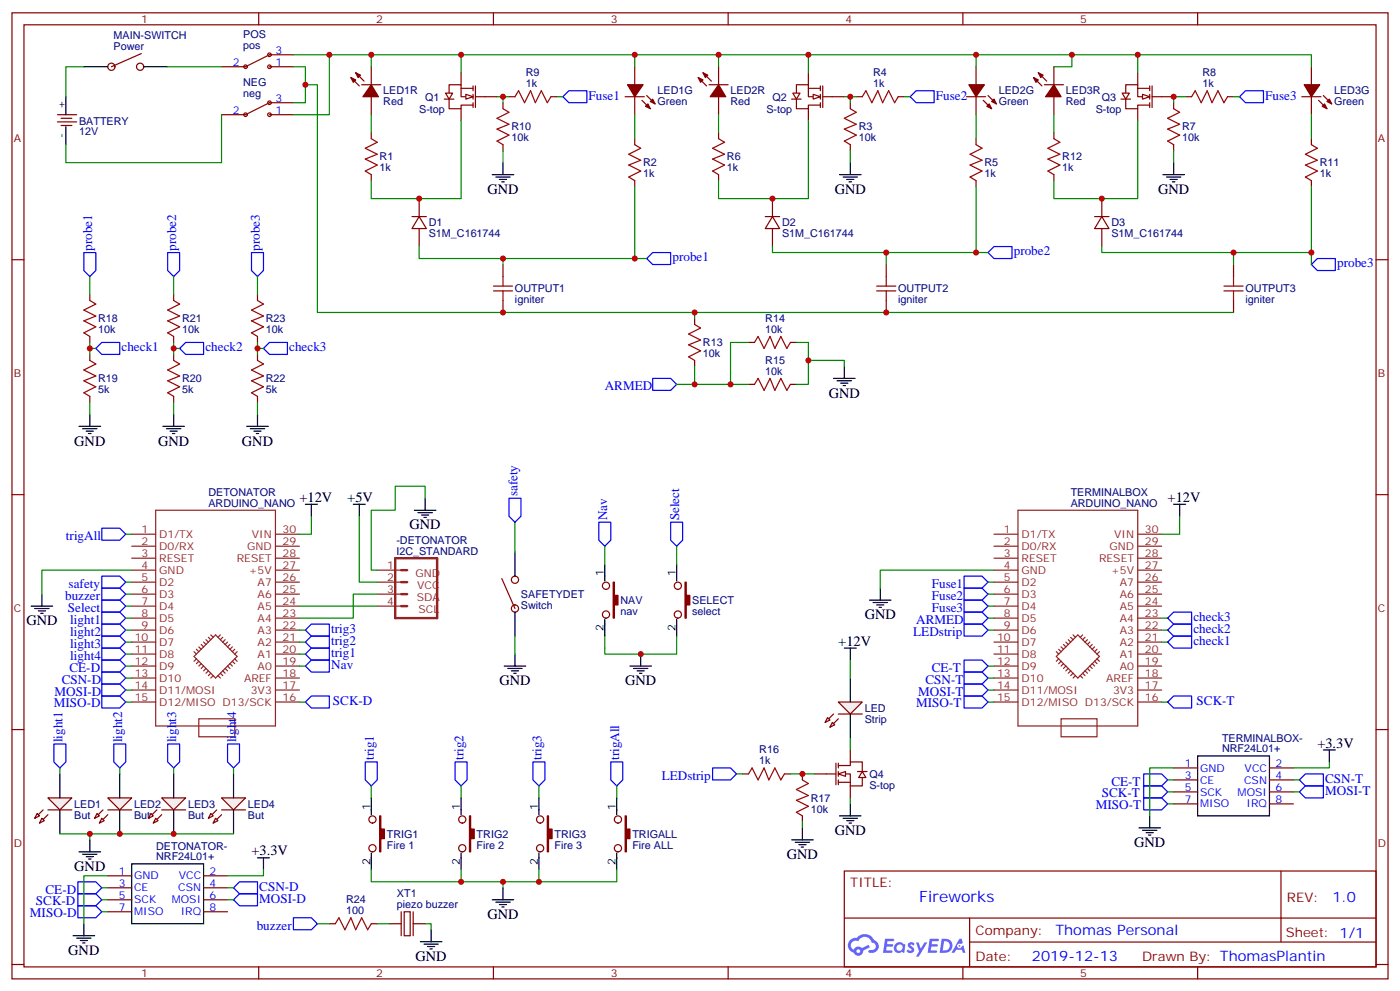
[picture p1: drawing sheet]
<svg xmlns="http://www.w3.org/2000/svg" width="412mm" height="292mm" viewBox="0 0 412 292" stroke-linecap="round" stroke-linejoin="round" font-family="sans-serif">
<g fill="none" stroke="#870000" stroke-width=".35">
<path d="M3.5 3.8h405.4v284.3h-405.4zM7.1 7.3h398.2v277.3h-398.2zM76.2 3.8v3.5M145.3 3.8v3.5M214.5 3.8v3.5M283.6 3.8v3.5M352.8 3.8v3.5M3.5 76.4h3.6M405.3 76.4h3.6M3.5 145.6h3.6M405.3 145.6h3.6M3.5 214.7h3.6"/>
<path d="M405.3 214.7h3.6M248.7 256.4h156.6v28.2h-156.6zM377.3 256.4v20.9M248.7 270.2h156.5M285.6 277.3h119.6M285.6 270.2v14.1M3.5 283.9h3.6M76.2 284.6v3.5M145.3 284.6v3.5M214.5 284.6v3.5M283.6 284.6v3.5M352.8 284.6v3.5"/>
<path d="M405.3 283.9h3.6"/>
</g>
<g fill="#5487ff">
<path d="M267.7 277.5a1.22 1.22 0 0 1 1.7 .3l-.4 .6a.47 .47 0 0 0-.3-.4 .47 .47 0 0 0-.5 .2l.1 .2a1.14 1.14 0 0 1 .8 1.7 1.14 1.14 0 0 1-1.9 0l-.2-.2 .5-.5 .7 .4a.29 .29 0 0 0 .3-.2 .29 .29 0 0 0-.2-.4 1.04 1.04 0 0 1-.6-1.7z"/>
<path d="M260.7 276.3h2.4l.3 .2-.2 .5h-1.8l-.1 .9h1.5l.3 .4-.3 .3h-1.6l-.2 1.1 1.7 .1 .2 .3-.2 .3h-2.6z"/>
<path d="M273.8 276.3h2.4l.3 .2-.1 .5h-1.8l-.2 .9h1.6l.3 .4-.4 .3h-1.6l-.1 1.1 1.7 .1 .2 .3-.2 .3h-2.6z"/>
<path d="M282.6 276.3h.7l.3 1.2-.6 .4a.69 .69 0 0 0-1 .2 .69 .69 0 0 0 .4 1 .69 .69 0 0 0 .9-.6l.5-.3 .6 2.2h-.8l-.2-.8h-1.8l-.5 .8h-.8z"/>
<path d="M269.8 277.4h.8l.6 1.8 1.1-1.8h.9l-2.6 4.2h-.8l.9-1.6z"/>
<path d="M277.4 276.3l-.6 4.1h1.3a2.11 2.11 0 0 0 2.5-2.1 2.11 2.11 0 0 0-2.5-2zM278.1 277a1.39 1.39 0 0 1 1.7 1.4 1.39 1.39 0 0 1-1.8 1.3h-.3z"/>
<path d="M263.7 277.9a1.54 1.54 0 0 0-.1 2.2 1.54 1.54 0 0 0 2.2 .1l.6 .2 .3-2.3-.2-.2h-.4a1.49 1.49 0 0 0-2.4 0zM264 278.9a.94 .94 0 0 1 1.8 0 .94 .94 0 0 1-1.8 0z"/>
<path d="M250.4 276.7a2.18 2.18 0 0 0 1.1 3.7 1.44 1.44 0 0 0 1.6 .9 1.44 1.44 0 0 0 1.2-1.5l2-1-.5-.7-1.9 .9a1.47 1.47 0 0 0-2.4 .5 1.39 1.39 0 0 1-.7-2 1.39 1.39 0 0 1 2-.4 2.12 2.12 0 0 1 2.2-1.3 2.12 2.12 0 0 1 1.9 1.7 1.14 1.14 0 0 1 1.1 1.4 1.14 1.14 0 0 1-1.7 .7 .43 .43 0 0 0-.5 .4 .43 .43 0 0 0 .4 .5 1.98 1.98 0 0 0 2.5-1.3 1.98 1.98 0 0 0-1.2-2.5 3.1 3.1 0 0 0-5.3-.7l-.9 .1zM252.3 280a.55 .55 0 0 1 1.1 0 .55 .55 0 0 1-1.1 0z"/>
<circle cx="282.6" cy="278.4" r=".26"/>
</g>
<path d="M24.7 19.6h7M42.3 19.6h7.1M19.4 28.5v5.3M19.4 37.3v5.3M352.8 222.5h21.1v17.6h-21.1z" fill="none" stroke="#000" stroke-width=".35"/>
<g fill="none" stroke="#870000" stroke-width=".35">
<path d="M41.6 15.8l-8.8 3.8M65.3 19.6h7M79.4 19.6h7M79.4 16.1h7M16.9 33.8h5.7M16.9 35.9h5.7M18 34.8h3.2M18 36.9h3.2M65.3 33.8h7M79.4 33.8h7M79.4 30.2h7M130.9 29.2h2.8"/>
<path d="M132.3 29.2v2.8h3.5v-1.1h3.5M132.3 27.4v-2.5h3.5v3.6h3.5M135.8 26h3.5M139.3 25.3v1.4M139.3 27.8v1.4M139.3 30.2v1.4M140.1 25.3v6.3M140.1 28.5h2.8M345.7 226h7.1M345.7 229.6h7.1M345.7 233.1h7.1M345.7 236.6h7.1"/>
<path d="M373.9 226h7.1M373.9 229.6h7.1M373.9 233.1h7.1M373.9 236.6h7.1"/>
<circle cx="32.8" cy="19.6" r="1.06"/>
<circle cx="41.3" cy="19.6" r="1.06"/>
</g>
<g fill="none" stroke="#8c2424" stroke-width=".35">
<path d="M38.8 157.2h7.1M45.9 150.2h35.2v63.5h-35.2zM81.1 157.2h7.1M292.8 157.2h7.1M299.9 150.2h35.2v63.5h-35.2zM335.1 157.2h7.1M38.8 178.4h7.1M38.8 174.9h7.1M38.8 171.3h7.1M38.8 167.8h7.1M38.8 164.3h7.1M38.8 160.8h7.1"/>
<path d="M81.1 178.4h7.1M81.1 174.9h7.1M81.1 171.3h7.1M81.1 167.8h7.1M81.1 164.3h7.1M81.1 160.8h7.1M111.1 178.4h7.1M111.1 174.9h7.1M111.1 171.3h7.1M111.1 167.8h7.1M292.8 178.4h7.1M292.8 174.9h7.1"/>
<path d="M292.8 171.3h7.1M292.8 167.8h7.1M292.8 164.3h7.1M292.8 160.8h7.1M335.1 178.4h7.1M335.1 174.9h7.1M335.1 171.3h7.1M335.1 167.8h7.1M335.1 164.3h7.1M335.1 160.8h7.1M38.8 199.6h7.1M38.8 196h7.1"/>
<path d="M38.8 192.5h7.1M38.8 189h7.1M38.8 185.5h7.1M38.8 181.9h7.1M57.1 193.2l6.4-6.3 6.3 6.3-6.3 6.4zM57.1 191.8l.8 .7M57.9 191.1l.7 .7M57.9 193.9l-.8 .7M58.6 190.4l.7 .7M58.6 194.6l-.7 .7M59.3 189.7l.7 .7M59.3 195.3l-.7 .7"/>
<path d="M60 189l.7 .7M60 196l-.7 .7M60.7 188.3l.7 .7M60.7 196.7l-.7 .7M61.4 187.6l.7 .7M61.4 197.4l-.7 .8M62.1 198.2l-.7 .7M62.1 186.9l.7 .7M62.8 198.9l-.7 .7M64.2 198.9l.7 .7M64.9 198.2l.7 .7M64.9 186.9l-.7 .7"/>
<path d="M65.6 197.4l.7 .8M65.6 187.6l-.7 .7M66.3 196.7l.7 .7M66.3 188.3l-.7 .7M67 196l.7 .7M67 189l-.7 .7M67.7 195.3l.7 .7M67.7 189.7l-.7 .7M68.4 194.6l.7 .7M68.4 190.4l-.7 .7M69.1 193.9l.7 .7M69.1 191.1l-.7 .7"/>
<path d="M69.8 191.8l-.7 .7M81.1 199.6h7.1M81.1 196h7.1M81.1 192.5h7.1M81.1 189h7.1M81.1 185.5h7.1M81.1 181.9h7.1M292.8 199.6h7.1M292.8 196h7.1M292.8 192.5h7.1M292.8 189h7.1M292.8 185.5h7.1"/>
<path d="M292.8 181.9h7.1M311.1 191.8l.8 .7M311.9 191.1l.7 .7M311.9 193.9l-.8 .7M312.6 190.4l.7 .7M312.6 194.6l-.7 .7M313.3 189.7l.7 .7M313.3 195.3l-.7 .7M314 189l.7 .7M314 196l-.7 .7M314.7 188.3l.7 .7M314.7 196.7l-.7 .7"/>
<path d="M315.4 187.6l.7 .7M315.4 197.4l-.7 .8M316.1 186.9l.7 .7M316.1 198.2l-.7 .7M316.8 198.9l-.7 .7M318.2 198.9l.7 .7M318.9 198.2l.7 .7M318.9 186.9l-.7 .7M319.6 189l4.2 4.2-6.3 6.4-2.1-2.2M319.6 197.4l.7 .8M319.6 189l-2.1-2.1-6.4 6.3 4.3 4.2M319.6 187.6l-.7 .7"/>
<path d="M320.3 196.7l.7 .7M320.3 188.3l-.7 .7M321 196l.7 .7M321 189l-.7 .7M321.7 195.3l.7 .7M321.7 189.7l-.7 .7M322.4 194.6l.7 .7M322.4 190.4l-.7 .7M323.1 193.9l.7 .7M323.1 191.1l-.7 .7M323.8 191.8l-.7 .7M335.1 199.6h7.1"/>
<path d="M335.1 196h7.1M335.1 192.5h7.1M335.1 189h7.1M335.1 185.5h7.1M335.1 181.9h7.1M38.8 203.1h7.1M38.8 206.6h7.1M58.6 211.6h10.5v5.3h-10.5zM81.1 203.1h7.1M81.1 206.6h7.1M292.8 203.1h7.1M292.8 206.6h7.1"/>
<path d="M312.6 211.6h10.5v5.3h-10.5zM335.1 203.1h7.1M335.1 206.6h7.1"/>
</g>
<path d="M116.4 164.3h12.4v17.6h-12.4zM118.2 174.9h1.7M118.2 171.3h1.7M118.2 167.8h1.7M118.2 178.4h1.7" fill="none" stroke="#8c2424" stroke-width=".71"/>
<g fill="none" stroke="#900" stroke-width=".35">
<path d="M79.4 16.1l-7.1 3.5M79.4 30.2l-7.1 3.6"/>
<circle cx="72.3" cy="19.6" r=".53"/>
<circle cx="79.4" cy="16.1" r=".53"/>
<circle cx="79.4" cy="19.6" r=".53"/>
<circle cx="72.3" cy="33.8" r=".53"/>
<circle cx="79.4" cy="30.2" r=".53"/>
<circle cx="79.4" cy="33.8" r=".53"/>
</g>
<g fill="#fff" stroke="#870000" stroke-width=".35">
<path d="M137.2 27.8l2.1 .7-2.1 .7z"/>
<path d="M131.2 27.4h2.1l-1 1.8z"/>
</g>
<g fill="none" stroke="#870000" stroke-width=".35">
<path d="M109.4 19.6v5.3M187 19.6v5.3M211.7 19.6v5.3M287.5 19.6v5.3M103.4 22.8l2.4 2.5M104.8 21.4l2.4 2.5M106.5 24.9h5.7M109.4 28.5v5.3M109.4 39.1v1.7M135.8 21.4v3.5M135.8 32v3.5M142.9 28.5h3.5"/>
<path d="M148.2 30.2v1.8M149.9 28.5h1.8M162.3 28.5h1.7M184.1 28.5h5.7M187 28.5v5.3M189.1 29.5l2.5 2.5M190.5 28.1l2.5 2.5M205.7 22.8l2.4 2.5M207.1 21.4l2.4 2.5M208.8 24.9h5.7M211.7 28.5v5.3M211.7 39.1v1.7"/>
<path d="M233.2 29.2h2.8M234.6 29.2v2.8h3.5v-1.1h3.6M234.6 27.4v-2.5h3.5v3.6h3.6M238.1 26h3.6M241.7 25.3v1.4M241.7 27.8v1.4M241.7 30.2v1.4M242.4 28.5h2.8M242.4 25.3v6.3M250.5 30.2v1.8M252.2 28.5h1.8M264.6 28.5h1.7"/>
<path d="M284.7 28.5h5.6M287.5 28.5v5.3M289.6 29.5l2.5 2.5M291 28.1l2.5 2.5M109.4 51.4v1.8M148.2 42.6v1.7M187 40.8v1.8M187 53.2v1.7M211.7 51.4v1.8M250.5 42.6v1.7M287.5 40.8v1.8M287.5 53.2v1.7"/>
</g>
<g fill="#870000" stroke="#870000" stroke-width=".35">
<path d="M104.8 21.4l1.4 .7-.7 .7z"/>
<path d="M103.4 22.8l1.4 .7-.7 .7z"/>
<path d="M109.4 24.9l2.1 3.6h-4.6z"/>
<path d="M190.1 31.3l.8-.7 .7 1.4z"/>
<path d="M191.6 29.9l.7-.7 .7 1.4z"/>
<path d="M184.9 24.9h4.5l-2.4 3.6z"/>
<path d="M290.7 31.3l.7-.7 .7 1.4z"/>
<path d="M292.1 29.9l.7-.7 .7 1.4z"/>
<path d="M285.4 24.9h4.6l-2.5 3.6z"/>
<path d="M207.1 21.4l1.4 .7-.7 .7z"/>
<path d="M205.7 22.8l1.4 .7-.7 .7z"/>
<path d="M211.7 24.9l2.1 3.6h-4.6z"/>
</g>
<path d="M148.2 32l1.7 1.1-3.5 1.7 3.5 1.8-3.5 1.4 3.5 1.8-3.5 1.7 1.8 1.1M151.7 28.5l1.1-1.8 1.7 3.5 1.8-3.5 1.4 3.5 1.8-3.5 1.7 3.5 1.1-1.7M250.5 32l1.7 1.1-3.5 1.7 3.5 1.8-3.5 1.4 3.5 1.8-3.5 1.7 1.8 1.1M254 28.5l1.1-1.8 1.7 3.5 1.8-3.5 1.4 3.5 1.8-3.5 1.7 3.5 1.1-1.7M109.4 40.8l1.7 1.1-3.5 1.7 3.5 1.8-3.5 1.4 3.5 1.8-3.5 1.7 1.8 1.1M187 42.6l1.7 1-3.5 1.8 3.5 1.8-3.5 1.4 3.5 1.7-3.5 1.8 1.8 1.1M211.7 40.8l1.7 1.1-3.5 1.7 3.5 1.8-3.5 1.4 3.5 1.8-3.5 1.7 1.8 1.1M287.5 42.6l1.8 1-3.5 1.8 3.5 1.8-3.5 1.4 3.5 1.7-3.5 1.8 1.7 1.1" fill="none" stroke="#a10000" stroke-width=".35"/>
<g fill="#fff" stroke="#870000" stroke-width=".35">
<path d="M239.5 27.8l2.2 .7-2.2 .7z"/>
<path d="M233.5 27.4h2.2l-1.1 1.8z"/>
</g>
<g fill="none" stroke="#870000" stroke-width=".35">
<path d="M310.4 19.6v5.3M386.3 19.6v5.3M238.1 21.4v3.5M238.1 32v3.5M245.2 28.5h3.5M304.4 22.8l2.5 2.5M305.9 21.4l2.4 2.5M307.6 24.9h5.7M310.4 28.5v5.3M310.4 39.1v1.7M330.2 29.2h2.8M331.6 29.2v2.8h3.5v-1.1h3.6"/>
<path d="M331.6 27.4v-2.5h3.5v3.6h3.6M335.1 26h3.6M338.7 25.3v1.4M338.7 27.8v1.4M338.7 30.2v1.4M339.4 28.5h2.8M339.4 25.3v6.3M345.7 30.2v1.8M349.2 28.5h1.8M361.6 28.5h1.8M383.5 28.5h5.6M386.3 28.5v5.3"/>
<path d="M388.4 29.5l2.5 2.5M389.8 28.1l2.5 2.5M310.4 51.4v1.8M345.7 42.6v1.7M386.3 40.8v1.8M386.3 53.2v1.7"/>
</g>
<path d="M345.7 32l1.8 1.1-3.5 1.7 3.5 1.8-3.5 1.4 3.5 1.8-3.5 1.7 1.7 1.1M351 28.5l1.1-1.8 1.7 3.5 1.8-3.5 1.4 3.5 1.8-3.5 1.7 3.5 1.1-1.7M310.4 40.8l1.8 1.1-3.5 1.7 3.5 1.8-3.5 1.4 3.5 1.8-3.5 1.7 1.7 1.1M386.3 42.6l1.8 1-3.6 1.8 3.6 1.8-3.6 1.4 3.6 1.7-3.6 1.8 1.8 1.1" fill="none" stroke="#a10000" stroke-width=".35"/>
<g fill="#870000" stroke="#870000" stroke-width=".35">
<path d="M389.5 31.3l.7-.7 .7 1.4z"/>
<path d="M390.9 29.9l.7-.7 .7 1.4z"/>
<path d="M384.2 24.9h4.6l-2.5 3.6z"/>
<path d="M305.9 21.4l1.4 .7-.7 .7z"/>
<path d="M304.4 22.8l1.5 .7-.7 .7z"/>
<path d="M310.4 24.9l2.2 3.6h-4.6z"/>
</g>
<g fill="#fff" stroke="#870000" stroke-width=".35">
<path d="M336.5 27.8l2.2 .7-2.2 .7z"/>
<path d="M330.6 27.4h2.1l-1.1 1.8z"/>
</g>
<g fill="none" stroke="#870000" stroke-width=".35">
<path d="M335.1 21.4v3.5M335.1 32v3.5M342.2 28.5h3.5M123.5 58.5v5.2M227.5 58.5v5.2M324.6 58.5v5.2M121.4 63.7h4.2M123.5 63.7l2.1 3.6h-4.2zM123.5 67.3v5.3M148.2 77.9v3.5M225.4 63.7h4.3M227.5 63.7l2.2 3.6h-4.3z"/>
<path d="M227.5 67.3v5.3M261.1 77.9v3.5M322.4 63.7h4.3M324.6 63.7l2.1 3.6h-4.3zM324.6 67.3v5.3M363.4 77.9v3.5M148.2 88.4v3.6M204.6 93.7v1.8M261.1 88.4v3.6M363.4 88.4v3.6M204.6 106.1v1.7M220.5 100.8h1.7"/>
<path d="M220.5 113.1h1.7M232.8 100.8h1.8M232.8 113.1h1.8M147.8 170.3l3.9 8.8M243.4 227.8h2.8M246.2 224.6v6.4M246.9 225.3h3.6v-1h3.5v2.8M246.9 227.8h3.6v3.5h3.5v-2.5M246.9 230.3h3.6M246.9 224.6v1.4M246.9 227.1v1.4M246.9 229.6v1.4"/>
<path d="M252.6 227.1h2.8M31.7 257.8h7.1M60 257.8h7M31.7 261.3h7.1M31.7 264.8h7.1M31.7 268.4h7.1M60 261.3h7M60 264.8h7M60 268.4h7"/>
<circle cx="151.7" cy="179.1" r="1.06"/>
<circle cx="151.7" cy="170.6" r="1.06"/>
<circle cx="178.5" cy="172.4" r="1.06"/>
<circle cx="199.7" cy="172.4" r="1.06"/>
<circle cx="178.5" cy="180.9" r="1.06"/>
<circle cx="199.7" cy="180.9" r="1.06"/>
<circle cx="109.7" cy="249.7" r="1.06"/>
<circle cx="109.7" cy="241.2" r="1.06"/>
<circle cx="136.2" cy="249.7" r="1.06"/>
<circle cx="136.2" cy="241.2" r="1.06"/>
<circle cx="159.1" cy="249.7" r="1.06"/>
<circle cx="159.1" cy="241.2" r="1.06"/>
<circle cx="182" cy="249.7" r="1.06"/>
<circle cx="182" cy="241.2" r="1.06"/>
</g>
<g fill="none" stroke="#a10000" stroke-width=".35">
<path d="M145.3 84.2h5.7M145.3 85.6h5.7M148.2 81.4v2.8M148.2 85.6v2.8M204.6 95.5l1.8 1.1-3.6 1.7 3.6 1.8-3.6 1.4 3.6 1.8-3.6 1.7 1.8 1.1M258.2 84.2h5.7M258.2 85.6h5.7M261.1 81.4v2.8M261.1 85.6v2.8M360.5 84.2h5.7M360.5 85.6h5.7M363.4 81.4v2.8"/>
<path d="M363.4 85.6v2.8M222.2 100.8l1.1-1.8 1.8 3.6 1.7-3.6 1.4 3.6 1.8-3.6 1.8 3.6 1-1.8M222.2 113.1l1.1-1.7 1.8 3.5 1.7-3.5 1.4 3.5 1.8-3.5 1.8 3.5 1-1.8"/>
</g>
<g fill="none" stroke="#000" stroke-width=".35">
<path d="M151.7 162.5v7.1M178.2 166.1v4.9M199.3 166.1v4.9M151.7 180.2v7M178.2 182.3v4.9M199.3 182.3v4.9M109.4 234.8v5M135.8 234.8v5M158.7 234.8v5M181.7 234.8v5M38.8 254.2h21.2v17.7h-21.2zM109.4 251.1v4.9"/>
<path d="M135.8 251.1v4.9M158.7 251.1v4.9M181.7 251.1v4.9"/>
</g>
<g fill="#870000" stroke="#870000" stroke-width=".35">
<path d="M111.8 240.1h.4v3.9h1v2.8h-1v3.9h-.4z"/>
<path d="M138.3 240.1h.3v3.9h1.1v2.8h-1.1v3.9h-.3z"/>
<path d="M161.2 240.1h.4v3.9h1v2.8h-1v3.9h-.4z"/>
<path d="M184.1 240.1h.4v3.9h1.1v2.8h-1.1v3.9h-.4z"/>
<path d="M180.6 171.3h.4v3.9h1v2.8h-1v3.9h-.4z"/>
<path d="M201.8 171.3h.3v3.9h1.1v2.8h-1.1v3.9h-.3z"/>
</g>
<g fill="#fff" stroke="#870000" stroke-width=".35">
<path d="M246.9 227.8l2.2-.7v1.4z"/>
<path d="M254 227.1l1.1 1.7h-2.2z"/>
</g>
<path d="M245.5 210.1l-2.4 2.5M246.9 211.6l-2.4 2.4M246.9 210.1h7.1M218.7 227.8h1.8M231.1 227.8h1.7M236.4 227.8v1.8M239.9 227.8h3.5M250.5 220.7v3.6M250.5 231.3v3.5M236.4 240.1v1.8" fill="none" stroke="#870000" stroke-width=".35"/>
<path d="M220.5 227.8l1-1.8 1.8 3.6 1.8-3.6 1.4 3.6 1.7-3.6 1.8 3.6 1.1-1.8M236.4 229.6l1.7 1-3.5 1.8 3.5 1.7-3.5 1.4 3.5 1.8-3.5 1.8 1.8 1" fill="none" stroke="#a10000" stroke-width=".35"/>
<g fill="#f0f0f0" stroke="#870000" stroke-width=".35">
<path d="M246.9 206.6h7.1l-3.5 3.5z"/>
<path d="M245.2 212.6l.7 .7-1.4 .7z"/>
<path d="M243.8 211.2l.7 .7-1.4 .7z"/>
</g>
<path d="M250.5 199.6v7M250.5 210.1v7.1" fill="none" stroke="#000" stroke-width=".35"/>
<path d="M26.5 88.4l1.7 1.1-3.5 1.8 3.5 1.7-3.5 1.4 3.5 1.8-3.5 1.8 1.8 1M51.2 88.4l1.7 1.1-3.5 1.8 3.5 1.7-3.5 1.4 3.5 1.8-3.5 1.8 1.8 1M75.8 88.4l1.8 1.1-3.5 1.8 3.5 1.7-3.5 1.4 3.5 1.8-3.5 1.8 1.7 1M26.5 106.1l1.7 1-3.5 1.8 3.5 1.8-3.5 1.4 3.5 1.7-3.5 1.8 1.8 1.1M51.2 106.1l1.7 1-3.5 1.8 3.5 1.8-3.5 1.4 3.5 1.7-3.5 1.8 1.8 1.1M75.8 106.1l1.8 1-3.5 1.8 3.5 1.8-3.5 1.4 3.5 1.7-3.5 1.8 1.7 1.1" fill="none" stroke="#a10000" stroke-width=".35"/>
<g fill="none" stroke="#870000" stroke-width=".35">
<path d="M26.5 86.7v1.7M26.5 99v1.8M51.2 86.7v1.7M51.2 99v1.8M75.8 86.7v1.7M75.8 99v1.8M26.5 104.3v1.8M26.5 116.7v1.7M51.2 104.3v1.8M51.2 116.7v1.7M75.8 104.3v1.8M75.8 116.7v1.7"/>
<path d="M12.7 238.4l-2.5 2.4M14.1 239.8l-2.5 2.5M14.1 238.4h7.1"/>
</g>
<g fill="#f0f0f0" stroke="#870000" stroke-width=".35">
<path d="M14.1 234.8h7.1l-3.6 3.6z"/>
<path d="M12.3 240.8l.8 .7-1.5 .8z"/>
<path d="M10.9 239.4l.7 .7-1.4 .7z"/>
</g>
<path d="M17.6 227.8v7M17.6 238.4v7" fill="none" stroke="#000" stroke-width=".35"/>
<path d="M30.3 238.4l-2.4 2.4M31.7 239.8l-2.4 2.5M31.7 238.4h7.1" fill="none" stroke="#870000" stroke-width=".35"/>
<g fill="#f0f0f0" stroke="#870000" stroke-width=".35">
<path d="M31.7 234.8h7.1l-3.5 3.6z"/>
<path d="M30 240.8l.7 .7-1.4 .8z"/>
<path d="M28.6 239.4l.7 .7-1.4 .7z"/>
</g>
<path d="M35.3 227.8v7M35.3 238.4v7" fill="none" stroke="#000" stroke-width=".35"/>
<path d="M46.2 238.4l-2.5 2.4M47.6 239.8l-2.4 2.5M47.6 238.4h7.1" fill="none" stroke="#870000" stroke-width=".35"/>
<g fill="#f0f0f0" stroke="#870000" stroke-width=".35">
<path d="M47.6 234.8h7.1l-3.5 3.6z"/>
<path d="M45.9 240.8l.7 .7-1.4 .8z"/>
<path d="M44.4 239.4l.8 .7-1.5 .7z"/>
</g>
<path d="M51.2 227.8v7M51.2 238.4v7" fill="none" stroke="#000" stroke-width=".35"/>
<path d="M98.8 271.9l1-1.8 1.8 3.5 1.8-3.5 1.4 3.5 1.7-3.5 1.8 3.5 1.1-1.7" fill="none" stroke="#a10000" stroke-width=".35"/>
<path d="M63.9 238.4l-2.5 2.4M65.3 239.8l-2.5 2.5M65.3 238.4h7M97 271.9h1.8M109.4 271.9h1.7" fill="none" stroke="#870000" stroke-width=".35"/>
<path d="M114.7 271.9h3.5M118.2 268.4v7M119.1 268.4h1.7v7h-1.7zM121.7 268.4v7M121.7 271.9h3.5" fill="none" stroke="#850000" stroke-width=".35"/>
<g fill="#f0f0f0" stroke="#870000" stroke-width=".35">
<path d="M65.3 234.8h7l-3.5 3.6z"/>
<path d="M63.5 240.8l.7 .7-1.4 .8z"/>
<path d="M62.1 239.4l.7 .7-1.4 .7z"/>
</g>
<g fill="none" stroke="#000" stroke-width=".35">
<path d="M145 51.4h6.3M146 52.1h4.3M147.1 52.8h2.1M147.8 53.5h.7M148.2 47.9v3.5M247.3 51.4h6.3M248.4 52.1h4.2M249.4 52.8h2.1M250.1 53.5h.7M250.5 47.9v3.5M342.5 51.4h6.4M343.6 52.1h4.2"/>
<path d="M344.7 52.8h2.1M345.4 53.5h.7M345.7 47.9v3.5M245.5 111.4h6.4M246.6 112.1h4.2M247.6 112.8h2.2M248.4 113.5h.7M248.7 107.8v3.6M23.3 125.5h6.3M24.3 126.2h4.3M25.4 126.9h2.1M26.1 127.6h.7"/>
<path d="M26.5 122v3.5M48 125.5h6.3M49 126.2h4.3M50.1 126.9h2.1M50.8 127.6h.7M51.2 122v3.5M72.7 125.5h6.3M73.7 126.2h4.3M74.8 126.9h2.1M75.5 127.6h.7M75.8 122v3.5M90 148.4h3.5"/>
<path d="M91.7 148.4v3.5M104.1 148.4h3.5M105.8 148.4v3.5M122.1 150.2h6.3M123.1 150.9h4.3M124.2 151.6h2.1M124.9 152.3h.7M125.2 146.6v3.6M345.7 148.4h3.5M347.5 148.4v3.5M9.2 178.4h6.3M10.2 179.1h4.3"/>
<path d="M11.3 179.8h2.1M12.3 174.9v3.5M256.1 176.6h6.4M257.2 177.3h4.2M258.2 178h2.1M258.9 178.8h.7M259.3 173.1v3.5M12 180.5h.7M148.5 196h6.4M149.6 196.7h4.2M150.6 197.4h2.2M151.3 198.2h.7"/>
<path d="M151.7 192.5v3.5M185.6 196h6.3M186.6 196.7h4.3M187.7 197.4h2.1M188.4 198.2h.7M188.7 192.5v3.5M248.7 190.7h3.5M250.5 190.7v3.6M68.8 227.8v7M68.8 238.4v7M250.5 236.6v3.5M389.8 220.7h3.5"/>
<path d="M391.6 220.7v3.6M23.3 250.7h6.3M24.3 251.4h4.3M25.4 252.1h2.1M26.1 252.8h.7M26.5 247.2v3.5M75.8 252.5h3.6M77.6 252.5v3.5M233.2 247.2h6.3M234.2 247.9h4.3M235.3 248.6h2.1M236 249.3h.7"/>
<path d="M236.4 243.7v3.5M247.3 240.1h6.3M248.4 240.8h4.2M249.4 241.5h2.1M250.1 242.3h.7M335.5 243.7h6.3M336.5 244.4h4.3M337.6 245.1h2.1M338.3 245.8h.7M338.7 240.1v3.6M21.5 275.4h6.4M22.6 276.1h4.2"/>
<path d="M23.6 276.8h2.2M24.3 277.5h.7M24.7 271.9v3.5M123.8 277.2h6.4M124.9 277.9h4.2M125.9 278.6h2.2M126.6 279.3h.8M127 273.6v3.6M145 264.8h6.3M146 265.5h4.3M147.1 266.2h2.1M147.8 266.9h.7"/>
<path d="M148.2 261.3v3.5"/>
</g>
<g fill="none" stroke="#00f" stroke-width=".35">
<path d="M167.6 26.7h5.3v3.5h-5.3l-1.8-1.7zM268.1 28.5l1.8-1.8h5.3v3.5h-5.3zM365.1 28.5l1.8-1.8h5.3v3.5h-5.3zM24.7 74.3h3.5v5.3l-1.7 1.8-1.8-1.8zM49.4 74.3h3.5v5.3l-1.7 1.8-1.8-1.8zM74.1 74.3h3.5v5.3l-1.8 1.8-1.7-1.8zM190.5 76.1l1.8-1.8h5.3v3.6h-5.3zM291 74.3l1.8-1.7h5.3v3.5h-5.3zM386.3 77.9l1.8-1.8h5.2v3.5h-5.2zM28.2 102.6l1.8-1.8h5.3v3.5h-5.3zM52.9 102.6l1.8-1.8h5.3v3.5h-5.3zM77.6 102.6l1.8-1.8h5.3v3.5h-5.3z"/>
<path d="M192.3 111.4h5.3l1.7 1.7-1.7 1.8h-5.3zM30 155.5h5.3l1.7 1.7-1.7 1.8h-5.3zM149.9 146.6h3.6v5.3l-1.8 1.8-1.8-1.8zM176.4 153.7h3.5v5.3l-1.7 1.8-1.8-1.8zM197.6 153.7h3.5v5.3l-1.8 1.8-1.7-1.8zM30 176.6h5.3l1.7 1.8-1.7 1.8h-5.3zM30 169.6h5.3l1.7 1.7-1.7 1.8h-5.3zM30 173.1h5.3l1.7 1.8-1.7 1.7h-5.3zM284 169.6h5.3l1.7 1.7-1.7 1.8h-5.3zM284 173.1h5.3l1.7 1.8-1.7 1.7h-5.3zM284 176.6h5.3l1.7 1.8-1.7 1.8h-5.3zM30 194.3h5.3l1.7 1.7-1.7 1.8h-5.3z"/>
<path d="M30 197.8h5.3l1.7 1.8-1.7 1.7h-5.3zM30 180.2h5.3l1.7 1.7-1.7 1.8h-5.3zM30 183.7h5.3l1.7 1.8-1.7 1.7h-5.3zM30 187.2h5.3l1.7 1.8-1.7 1.7h-5.3zM30 190.7h5.3l1.7 1.8-1.7 1.8h-5.3zM90 196l1.7-1.7h5.3v3.5h-5.3zM90 192.5l1.7-1.8h5.3v3.6h-5.3zM90 189l1.7-1.8h5.3v3.5h-5.3zM90 185.5l1.7-1.8h5.3v3.5h-5.3zM284 197.8h5.3l1.7 1.8-1.7 1.7h-5.3zM284 194.3h5.3l1.7 1.7-1.7 1.8h-5.3zM284 180.2h5.3l1.7 1.7-1.7 1.8h-5.3z"/>
<path d="M284 183.7h5.3l1.7 1.8-1.7 1.7h-5.3zM344 189l1.7-1.8h5.3v3.5h-5.3zM344 181.9l1.7-1.7h5.3v3.5h-5.3zM345.7 183.7h5.3v3.5h-5.3l-1.7-1.7zM15.9 219h3.5v5.3l-1.8 1.7-1.7-1.7zM30 201.3h5.3l1.7 1.8-1.7 1.8h-5.3zM30 204.9h5.3l1.7 1.7-1.7 1.8h-5.3zM33.5 219h3.5v5.3l-1.7 1.7-1.8-1.7zM49.4 219h3.5v5.3l-1.7 1.7-1.8-1.7zM67 219h3.6v5.3l-1.8 1.7-1.8-1.7zM90 206.6l1.7-1.7h5.3v3.5h-5.3zM284 201.3h5.3l1.7 1.8-1.7 1.8h-5.3z"/>
<path d="M284 204.9h5.3l1.7 1.7-1.7 1.8h-5.3zM345.7 204.9h5.3v3.5h-5.3l-1.7-1.8zM107.6 224.3h3.5v5.3l-1.7 1.7-1.8-1.7zM134.1 224.3h3.5v5.3l-1.8 1.7-1.7-1.7zM157 224.3h3.5v5.3l-1.8 1.7-1.7-1.7zM179.9 224.3h3.5v5.3l-1.7 1.7-1.8-1.7zM209.9 226h5.3l1.8 1.8-1.8 1.8h-5.3zM336.9 227.8h5.3l1.8 1.8-1.8 1.7h-5.3zM336.9 231.3h5.3l1.8 1.8-1.8 1.7h-5.3zM336.9 234.8h5.3l1.8 1.8-1.8 1.8h-5.3zM382.8 233.1l1.7-1.8h5.3v3.5h-5.3zM384.5 227.8h5.3v3.5h-5.3l-1.7-1.7z"/>
<path d="M22.9 259.5h5.3l1.8 1.8-1.8 1.8h-5.3zM22.9 266.6h5.3l1.8 1.8-1.8 1.7h-5.3zM22.9 263.1h5.3l1.8 1.7-1.8 1.8h-5.3zM68.8 264.8l1.8-1.7h5.2v3.5h-5.2zM68.8 261.3l1.8-1.8h5.2v3.6h-5.2zM86.4 270.1h5.3l1.8 1.8-1.8 1.7h-5.3z"/>
</g>
<g fill="none" stroke="#008700" stroke-width=".35">
<path d="M24.7 19.6h-5.3v8.9M49.4 19.6h15.9M86.4 19.6h3.6v10.6h-3.6M86.4 16.1h23v3.5M97 16.1v17.7h-10.6M109.4 16.1h276.9v3.5M135.8 16.1v5.3M187 16.1v3.5M211.7 16.1v3.5M238.1 16.1v5.3M287.5 16.1v3.5M315.7 16.1v3.5h-5.3"/>
<path d="M335.1 16.1v5.3M65.3 33.8v14.1h-45.9v-5.3M90 24.9h3.5v67.1h269.9M109.4 33.8v5.3M135.8 35.5v23h-26.4v-5.3M146.4 28.5h3.5M148.2 28.5v1.7M164 28.5h1.8M187 33.8v7M211.7 33.8v5.3M238.1 35.5v23h-26.4v-5.3M248.7 28.5h3.5"/>
<path d="M250.5 28.5v1.7M266.3 28.5h1.8M287.5 33.8v7M310.4 33.8v5.3M335.1 35.5v23h-24.7v-5.3M349.2 28.5h-3.5v1.7M363.4 28.5h1.7M386.3 33.8v7M148.2 44.3v3.6M187 54.9v21.2h-38.8M250.5 44.3v3.6M287.5 54.9v19.4h-26.4v3.6"/>
<path d="M345.7 44.3v3.6M386.3 54.9v19.4h-22.9v3.6M123.5 72.6v3.5h24.7v1.8M187 76.1h3.5M227.5 72.6v1.7h33.6M287.5 74.3h3.5M324.6 72.6v1.7h38.8M386.3 74.3v3.6M26.5 81.4v5.3M51.2 81.4v5.3M75.8 81.4v5.3M204.6 92v1.7"/>
<path d="M26.5 100.8v3.5M26.5 118.4v3.6M26.5 102.6h1.7M51.2 100.8v3.5M51.2 118.4v3.6M51.2 102.6h1.7M75.8 100.8v3.5M75.8 118.4v3.6M75.8 102.6h1.8M199.3 113.1h5.3M204.6 107.8v5.3h15.9M220.5 100.8h-5.3v12.3"/>
<path d="M234.6 100.8h3.5v12.3h-3.5M238.1 106.1h10.6v1.7M37 157.2h1.8M91.7 151.9v5.3h-3.5M105.8 151.9v19.4h5.3M125.2 146.6v-3.5h-8.8v7.1h-7v17.6h1.7M151.7 153.7v8.8M347.5 151.9v5.3h-5.3M37 178.4h1.8M37 171.3h1.8M37 174.9h1.8M38.8 167.8h-26.5v7.1"/>
<path d="M88.2 178.4h22.9M111.1 174.9h-7v7h-15.9M178.2 160.8v5.3M199.3 160.8v5.3M291 178.4h1.8M291 171.3h1.8M291 174.9h1.8M292.8 167.8h-33.5v5.3M37 181.9h1.8M37 196h1.8M37 199.6h1.8M37 185.5h1.8"/>
<path d="M37 189h1.8M37 192.5h1.8M88.2 196h1.8M88.2 185.5h1.8M88.2 189h1.8M88.2 192.5h1.8M151.7 187.2v5.3M178.2 187.2v5.3h21.1v-5.3M250.5 194.3v5.3M291 181.9h1.8M291 196h1.8M291 199.6h1.8"/>
<path d="M291 185.5h1.8M342.2 181.9h1.8M342.2 185.5h1.8M342.2 189h1.8M37 203.1h1.8M37 206.6h1.8M88.2 206.6h1.8M250.5 217.2v3.5M291 203.1h1.8M291 206.6h1.8M342.2 206.6h1.8M17.6 226v1.8"/>
<path d="M35.3 226v1.8M51.2 226v1.8M68.8 226v1.8M109.4 231.3v3.5M135.8 231.3v3.5M158.7 231.3v3.5M181.7 231.3v3.5M217 227.8h1.7M232.8 227.8h7.1M250.5 234.8v1.8M344 233.1h1.7M344 229.6h1.7"/>
<path d="M344 236.6h1.7M345.7 226h-7v14.1M381 233.1h1.8M381 229.6h1.8M391.6 224.3v1.7h-10.6M17.6 245.4h51.2M26.5 245.4v1.8M31.7 257.8h-7v14.1M77.6 256v1.8h-10.6M109.4 256v3.5h72.3v-3.5M135.8 256v3.5M148.2 259.5v1.8"/>
<path d="M158.7 256v3.5M236.4 241.9v1.8M30 261.3h1.7M30 268.4h1.7M30 264.8h1.7M67 261.3h1.8M67 264.8h1.8M93.5 271.9h3.5M111.1 271.9h3.6M125.2 271.9h1.8v1.7"/>
</g>
<g fill="#c00">
<circle cx="187" cy="76.1" r=".88"/>
<circle cx="386.3" cy="74.3" r=".88"/>
<circle cx="26.5" cy="245.4" r=".88"/>
<circle cx="35.3" cy="245.4" r=".88"/>
<circle cx="51.2" cy="102.6" r=".88"/>
<circle cx="236.4" cy="227.8" r=".88"/>
<circle cx="158.8" cy="259.5" r=".88"/>
<circle cx="204.6" cy="113.1" r=".88"/>
<circle cx="238.1" cy="106.1" r=".88"/>
<circle cx="215.2" cy="113.1" r=".88"/>
<circle cx="204.6" cy="92" r=".88"/>
<circle cx="324.6" cy="58.5" r=".88"/>
<circle cx="148.2" cy="76.1" r=".88"/>
<circle cx="123.5" cy="58.5" r=".88"/>
<circle cx="148.2" cy="28.5" r=".88"/>
<circle cx="250.5" cy="28.5" r=".88"/>
<circle cx="261.1" cy="74.3" r=".88"/>
<circle cx="335.1" cy="16.1" r=".88"/>
<circle cx="287.5" cy="16.1" r=".88"/>
<circle cx="211.7" cy="16.1" r=".88"/>
<circle cx="135.8" cy="16.1" r=".88"/>
<circle cx="90" cy="24.9" r=".88"/>
<circle cx="97" cy="16.1" r=".88"/>
<circle cx="148.2" cy="92" r=".88"/>
<circle cx="261.1" cy="92" r=".88"/>
<circle cx="109.4" cy="16.1" r=".88"/>
<circle cx="187" cy="16.1" r=".88"/>
<circle cx="238.1" cy="16.1" r=".88"/>
<circle cx="315.7" cy="16.1" r=".88"/>
<circle cx="363.4" cy="74.3" r=".88"/>
<circle cx="345.7" cy="28.5" r=".88"/>
<circle cx="227.5" cy="58.5" r=".88"/>
<circle cx="135.8" cy="259.5" r=".88"/>
<circle cx="148.2" cy="259.5" r=".88"/>
<circle cx="188.7" cy="192.5" r=".88"/>
<circle cx="75.8" cy="102.6" r=".88"/>
<circle cx="26.5" cy="102.6" r=".88"/>
<circle cx="51.2" cy="245.4" r=".88"/>
<circle cx="287.5" cy="74.3" r=".88"/>
</g>
<text font-size="4.6" fill="#00f" x="270.8" y="265.4">Fireworks</text>
<g font-size="4.2">
<text x="143.6" y="57">GND</text>
<text x="245.9" y="57">GND</text>
<text x="341.1" y="57">GND</text>
<text x="244.1" y="117">GND</text>
<text x="21.9" y="131.1">GND</text>
<text x="46.6" y="131.1">GND</text>
<text x="71.3" y="131.1">GND</text>
<text x="88.2" y="147.7">+12V</text>
<text x="102.3" y="147.7">+5V</text>
<text x="344" y="147.7">+12V</text>
<text x="120.6" y="155.8">GND</text>
<text x="7.8" y="184">GND</text>
<text x="254.7" y="182.3">GND</text>
<text x="246.9" y="190">+12V</text>
<text x="147.1" y="201.7">GND</text>
<text x="184.1" y="201.7">GND</text>
<text x="388.1" y="220">+3.3V</text>
<text x="245.9" y="245.8">GND</text>
<text x="74.1" y="251.8">+3.3V</text>
<text x="334.1" y="249.3">GND</text>
<text x="21.9" y="256.4">GND</text>
<text x="231.8" y="252.8">GND</text>
<text x="143.6" y="270.5">GND</text>
<text x="20.1" y="281.1">GND</text>
<text x="122.4" y="282.8">GND</text>
</g>
<g font-size="4.2" fill="#00f">
<text x="392.5" y="265.6">1.0</text>
<text x="310.9" y="275.2">Thomas Personal</text>
<text x="304" y="283">2019-12-13</text>
</g>
<g font-size="3.9" fill="#00f">
<text x="173.4" y="29.3">Fuse1</text>
<text x="275.7" y="29.3">Fuse2</text>
<text x="372.7" y="29.3">Fuse3</text>
<text x="27.2" y="73.8" transform="rotate(-90 27.2 73.8)">probe1</text>
<text x="51.9" y="73.8" transform="rotate(-90 51.9 73.8)">probe2</text>
<text x="76.6" y="73.8" transform="rotate(-90 76.6 73.8)">probe3</text>
<text x="198.1" y="76.8">probe1</text>
<text x="298.6" y="75.1">probe2</text>
<text x="393.9" y="78.6">probe3</text>
<text x="35.8" y="103.3">check1</text>
<text x="60.5" y="103.3">check2</text>
<text x="85.2" y="103.3">check3</text>
<text x="178.2" y="114.8">ARMED</text>
<text x="152.4" y="146.1" transform="rotate(-90 152.4 146.1)">safety</text>
<text x="178.9" y="153.2" transform="rotate(-90 178.9 153.2)">Nav</text>
<text x="200.1" y="153.2" transform="rotate(-90 200.1 153.2)">Select</text>
<text x="19.4" y="159">trigAll</text>
<text x="20.2" y="173.1">safety</text>
<text x="274.5" y="173.1">Fuse1</text>
<text x="19.2" y="176.6">buzzer</text>
<text x="274.5" y="176.6">Fuse2</text>
<text x="20" y="180.2">Select</text>
<text x="20.7" y="183.7">light1</text>
<text x="269.9" y="183.5">ARMED</text>
<text x="274.5" y="180.1">Fuse3</text>
<text x="351.5" y="182.7">check3</text>
<text x="20.7" y="187.2">light2</text>
<text x="20.7" y="190.7">light3</text>
<text x="97.5" y="189.8">trig2</text>
<text x="97.5" y="186.2">trig3</text>
<text x="269" y="187.2">LEDstrip</text>
<text x="351.5" y="189.7">check1</text>
<text x="351.5" y="186.2">check2</text>
<text x="20.5" y="197.7">CE-D</text>
<text x="20.7" y="194.3">light4</text>
<text x="97.5" y="193.3">trig1</text>
<text x="97.6" y="196.8">Nav</text>
<text x="274.5" y="197.7">CE-T</text>
<text x="18.2" y="201.2">CSN-D</text>
<text x="272.6" y="201.3">CSN-T</text>
<text x="15.9" y="208.2">MISO-D</text>
<text x="16.1" y="204.7">MOSI-D</text>
<text x="98.1" y="207.5">SCK-D</text>
<text x="269.9" y="208.2">MISO-T</text>
<text x="270.5" y="204.8">MOSI-T</text>
<text x="352.5" y="207.6">SCK-T</text>
<text x="18.4" y="218.4" transform="rotate(-90 18.4 218.4)">light1</text>
<text x="36" y="218.4" transform="rotate(-90 36 218.4)">light2</text>
<text x="51.9" y="218.4" transform="rotate(-90 51.9 218.4)">light3</text>
<text x="69.5" y="218.4" transform="rotate(-90 69.5 218.4)">light4</text>
<text x="110.1" y="223.7" transform="rotate(-90 110.1 223.7)">trig1</text>
<text x="136.5" y="223.7" transform="rotate(-90 136.5 223.7)">trig2</text>
<text x="159.5" y="223.7" transform="rotate(-90 159.5 223.7)">trig3</text>
<text x="182.4" y="223.7" transform="rotate(-90 182.4 223.7)">trigAll</text>
<text x="194.9" y="229.6">LEDstrip</text>
<text x="327.4" y="231.3">CE-T</text>
<text x="390.3" y="230.4">CSN-T</text>
<text x="390.3" y="233.9">MOSI-T</text>
<text x="322.8" y="238.2">MISO-T</text>
<text x="324.6" y="234.7">SCK-T</text>
<text x="13.4" y="263">CE-D</text>
<text x="76.4" y="262.1">CSN-D</text>
<text x="8.8" y="269.9">MISO-D</text>
<text x="10.6" y="266.4">SCK-D</text>
<text x="76.4" y="265.7">MOSI-D</text>
<text x="75.6" y="273.6">buzzer</text>
</g>
<g font-size="3.9" fill="#800">
<text x="250.5" y="260.9">TITLE:</text>
<text x="379.1" y="265.6">REV:</text>
<text x="287.4" y="275.1">Company:</text>
<text x="378.7" y="275.8">Sheet: 1/1</text>
<text x="287.4" y="282.8">Date:</text>
<text x="336.4" y="282.9">Drawn By: ThomasPlantin</text>
</g>
<g font-size="3.2" fill="#000080">
<text x="33.5" y="11.5">MAIN-SWITCH</text>
<text x="71.6" y="11.1">POS</text>
<text x="33.5" y="14.7">Power</text>
<text x="71.6" y="14.4">pos</text>
<text x="154.9" y="22.4">R9</text>
<text x="257.2" y="22.4">R4</text>
<text x="354.2" y="22.4">R8</text>
<text x="71.6" y="28.5">neg</text>
<text x="71.6" y="25.2">NEG</text>
<text x="112.9" y="27.8">LED1R</text>
<text x="125.2" y="29.6">Q1</text>
<text x="154.9" y="25.6">1k</text>
<text x="193.7" y="27.8">LED1G</text>
<text x="215.2" y="27.8">LED2R</text>
<text x="227.5" y="29.6">Q2</text>
<text x="257.2" y="25.6">1k</text>
<text x="294.2" y="27.8">LED2G</text>
<text x="314" y="27.8">LED3R</text>
<text x="324.6" y="29.6">Q3</text>
<text x="354.2" y="25.6">1k</text>
<text x="393" y="27.8">LED3G</text>
<text x="112.9" y="31">Red</text>
<text x="123.5" y="33.2">S-top</text>
<text x="193.7" y="31">Green</text>
<text x="215.2" y="31">Red</text>
<text x="225.8" y="33.2">S-top</text>
<text x="294.2" y="31">Green</text>
<text x="314" y="31">Red</text>
<text x="322.8" y="33.2">S-top</text>
<text x="393" y="31">Green</text>
<text x="23.3" y="39.8">12V</text>
<text x="23.3" y="36.7">BATTERY</text>
<text x="150.6" y="41.6">10k</text>
<text x="150.6" y="38.4">R10</text>
<text x="252.9" y="41.6">10k</text>
<text x="252.9" y="38.4">R3</text>
<text x="348.2" y="41.6">10k</text>
<text x="348.2" y="38.4">R7</text>
<text x="111.8" y="47.2">R1</text>
<text x="214.1" y="47.2">R6</text>
<text x="312.9" y="47.2">R12</text>
<text x="111.8" y="50.4">1k</text>
<text x="189.4" y="52.2">1k</text>
<text x="189.4" y="48.9">R2</text>
<text x="214.1" y="50.4">1k</text>
<text x="290" y="52.2">1k</text>
<text x="290" y="48.9">R5</text>
<text x="312.9" y="50.4">1k</text>
<text x="388.8" y="52.2">1k</text>
<text x="388.8" y="48.9">R11</text>
<text x="126.3" y="69.8">S1M_C161744</text>
<text x="126.3" y="66.6">D1</text>
<text x="230.4" y="69.8">S1M_C161744</text>
<text x="230.4" y="66.6">D2</text>
<text x="327.4" y="69.8">S1M_C161744</text>
<text x="327.4" y="66.6">D3</text>
<text x="151.7" y="89.2">igniter</text>
<text x="151.7" y="86">OUTPUT1</text>
<text x="264.6" y="89.2">igniter</text>
<text x="264.6" y="86">OUTPUT2</text>
<text x="366.9" y="89.2">igniter</text>
<text x="366.9" y="86">OUTPUT3</text>
<text x="28.9" y="94.8">R18</text>
<text x="53.6" y="94.8">R21</text>
<text x="78.3" y="94.8">R23</text>
<text x="225.4" y="94.8">R14</text>
<text x="28.9" y="98">10k</text>
<text x="53.6" y="98">10k</text>
<text x="78.3" y="98">10k</text>
<text x="207.1" y="101.9">R13</text>
<text x="225.4" y="98">10k</text>
<text x="207.1" y="105.1">10k</text>
<text x="225.4" y="107.1">R15</text>
<text x="28.9" y="112.5">R19</text>
<text x="53.6" y="112.5">R20</text>
<text x="78.3" y="112.5">R22</text>
<text x="225.4" y="110.3">10k</text>
<text x="28.9" y="115.7">5k</text>
<text x="53.6" y="115.7">5k</text>
<text x="78.3" y="115.7">5k</text>
<text x="61.4" y="149.1">ARDUINO_NANO</text>
<text x="61.4" y="146">DETONATOR</text>
<text x="315.4" y="149.1">ARDUINO_NANO</text>
<text x="315.4" y="146">TERMINALBOX</text>
<text x="116.8" y="160.1">-DETONATOR</text>
<text x="116.8" y="163.2">I2C_STANDARD</text>
<text x="153.5" y="179.2">Switch</text>
<text x="153.5" y="176.1">SAFETYDET</text>
<text x="182.7" y="177.7">NAV</text>
<text x="203.9" y="177.7">SELECT</text>
<text x="182.7" y="181">nav</text>
<text x="203.9" y="181">select</text>
<text x="254.7" y="209.5">LED</text>
<text x="254.7" y="212.7">Strip</text>
<text x="223.7" y="221.7">R16</text>
<text x="360" y="221.4">NRF24L01+</text>
<text x="360" y="218.4">TERMINALBOX-</text>
<text x="223.7" y="225">1k</text>
<text x="256.1" y="232.1">S-top</text>
<text x="256.1" y="228.9">Q4</text>
<text x="21.9" y="237.8">LED1</text>
<text x="39.5" y="237.8">LED2</text>
<text x="55.4" y="237.8">LED3</text>
<text x="73" y="237.8">LED4</text>
<text x="238.8" y="239.2">10k</text>
<text x="238.8" y="235.9">R17</text>
<text x="21.9" y="240.9">But</text>
<text x="39.5" y="240.9">But</text>
<text x="55.4" y="240.9">But</text>
<text x="73" y="240.9">But</text>
<text x="46" y="250.1">DETONATOR-</text>
<text x="113.9" y="249.8">Fire 1</text>
<text x="114" y="246.5">TRIG1</text>
<text x="140.4" y="249.8">Fire 2</text>
<text x="140.4" y="246.5">TRIG2</text>
<text x="163.3" y="249.8">Fire 3</text>
<text x="163.3" y="246.5">TRIG3</text>
<text x="186.3" y="249.8">Fire ALL</text>
<text x="186.3" y="246.5">TRIGALL</text>
<text x="46" y="253.2">NRF24L01+</text>
<text x="102" y="269.1">100</text>
<text x="102" y="265.9">R24</text>
<text x="116.9" y="267.3">piezo buzzer</text>
<text x="116.9" y="264.1">XT1</text>
</g>
<g font-size="3.2" fill="#800">
<text x="41.6" y="6.8">1</text>
<text x="110.8" y="6.8">2</text>
<text x="179.9" y="6.8">3</text>
<text x="249.1" y="6.8">4</text>
<text x="318.2" y="6.8">5</text>
<text x="4.1" y="41.9">A</text>
<text x="405.9" y="41.9">A</text>
<text x="4.1" y="111">B</text>
<text x="405.9" y="111">B</text>
<text x="4.1" y="180.2">C</text>
<text x="405.9" y="180.2">C</text>
<text x="4.1" y="249.3">D</text>
<text x="405.9" y="249.3">D</text>
<text x="41.6" y="287.6">1</text>
<text x="110.8" y="287.6">2</text>
<text x="179.9" y="287.6">3</text>
<text x="249.1" y="287.6">4</text>
<text x="318.2" y="287.6">5</text>
</g>
<g font-size="3.2" fill="#00f">
<text x="81.1" y="15.8">3</text>
<text x="68.5" y="19.3">2</text>
<text x="81.1" y="19.3">1</text>
<text x="81.1" y="29.9">3</text>
<text x="68.5" y="33.4">2</text>
<text x="81.1" y="33.4">1</text>
<text x="349" y="225.7">1</text>
<text x="353.5" y="227.1">GND</text>
<text x="366.6" y="227.1">VCC</text>
<text x="375.7" y="225.7">2</text>
<text x="349" y="229.2">3</text>
<text x="349" y="232.7">5</text>
<text x="353.5" y="230.6">CE</text>
<text x="366.5" y="230.6">CSN</text>
<text x="375.7" y="229.2">4</text>
<text x="375.7" y="232.7">6</text>
<text x="349" y="236.3">7</text>
<text x="353.5" y="234.1">SCK</text>
<text x="353.5" y="237.7">MISO</text>
<text x="364.6" y="234.1">MOSI</text>
<text x="367.2" y="237.7">IRQ</text>
<text x="375.7" y="236.3">8</text>
<text x="35" y="257.4">1</text>
<text x="61.7" y="257.4">2</text>
<text x="35" y="260.9">3</text>
<text x="39.5" y="258.8">GND</text>
<text x="39.5" y="262.4">CE</text>
<text x="52.5" y="262.4">CSN</text>
<text x="52.7" y="258.8">VCC</text>
<text x="61.7" y="260.9">4</text>
<text x="35" y="264.5">5</text>
<text x="35" y="268">7</text>
<text x="39.5" y="265.9">SCK</text>
<text x="39.5" y="269.4">MISO</text>
<text x="50.6" y="265.9">MOSI</text>
<text x="53.2" y="269.4">IRQ</text>
<text x="61.7" y="264.5">6</text>
<text x="61.7" y="268">8</text>
</g>
<g font-size="3.2">
<text x="19" y="32" transform="rotate(-90 19 32)">+</text>
<text x="19" y="40.5" transform="rotate(-90 19 40.5)">-</text>
<text x="177.8" y="169.6" transform="rotate(-90 177.8 169.6)">1</text>
<text x="199" y="169.6" transform="rotate(-90 199 169.6)">1</text>
<text x="177.8" y="185.7" transform="rotate(-90 177.8 185.7)">2</text>
<text x="199" y="185.7" transform="rotate(-90 199 185.7)">2</text>
<text x="109" y="238.4" transform="rotate(-90 109 238.4)">1</text>
<text x="135.5" y="238.4" transform="rotate(-90 135.5 238.4)">1</text>
<text x="158.4" y="238.4" transform="rotate(-90 158.4 238.4)">1</text>
<text x="181.3" y="238.4" transform="rotate(-90 181.3 238.4)">1</text>
<text x="109" y="254.5" transform="rotate(-90 109 254.5)">2</text>
<text x="135.5" y="254.5" transform="rotate(-90 135.5 254.5)">2</text>
<text x="158.4" y="254.5" transform="rotate(-90 158.4 254.5)">2</text>
<text x="181.3" y="254.5" transform="rotate(-90 181.3 254.5)">2</text>
</g>
<g font-size="3.2" fill="#8d2323">
<text x="41.7" y="160.4">2</text>
<text x="41.7" y="156.9">1</text>
<text x="46.9" y="161.8">D0/RX</text>
<text x="46.9" y="158.3">D1/TX</text>
<text x="72.8" y="161.8">GND</text>
<text x="74.2" y="158.3">VIN</text>
<text x="83.3" y="156.9">30</text>
<text x="83.3" y="160.4">29</text>
<text x="295.7" y="160.4">2</text>
<text x="295.7" y="156.9">1</text>
<text x="300.9" y="161.8">D0/RX</text>
<text x="300.9" y="158.3">D1/TX</text>
<text x="326.8" y="161.8">GND</text>
<text x="328.2" y="158.3">VIN</text>
<text x="337.3" y="156.9">30</text>
<text x="337.3" y="160.4">29</text>
<text x="41.7" y="167.5">4</text>
<text x="41.7" y="163.9">3</text>
<text x="46.9" y="165.3">RESET</text>
<text x="69.7" y="165.3">RESET</text>
<text x="83.3" y="163.9">28</text>
<text x="83.3" y="167.5">27</text>
<text x="114" y="167.5">1</text>
<text x="295.7" y="167.5">4</text>
<text x="295.7" y="163.9">3</text>
<text x="300.9" y="165.3">RESET</text>
<text x="323.7" y="165.3">RESET</text>
<text x="337.3" y="163.9">28</text>
<text x="337.3" y="167.5">27</text>
<text x="41.7" y="171">5</text>
<text x="46.9" y="172.4">D2</text>
<text x="46.9" y="168.9">GND</text>
<text x="73.3" y="168.9">+5V</text>
<text x="75.9" y="172.4">A7</text>
<text x="83.3" y="171">26</text>
<text x="114" y="171">2</text>
<text x="122.4" y="169.8">GND</text>
<text x="122.9" y="173.3">VCC</text>
<text x="295.7" y="171">5</text>
<text x="300.9" y="172.4">D2</text>
<text x="300.9" y="168.9">GND</text>
<text x="327.3" y="168.9">+5V</text>
<text x="329.9" y="172.4">A7</text>
<text x="337.3" y="171">26</text>
<text x="41.7" y="178">7</text>
<text x="41.7" y="174.5">6</text>
<text x="46.9" y="179.5">D4</text>
<text x="46.9" y="175.9">D3</text>
<text x="75.9" y="175.9">A6</text>
<text x="75.9" y="179.5">A5</text>
<text x="83.3" y="174.5">25</text>
<text x="83.3" y="178">24</text>
<text x="114" y="174.5">3</text>
<text x="114" y="178">4</text>
<text x="122.8" y="176.9">SDA</text>
<text x="295.7" y="178">7</text>
<text x="295.7" y="174.5">6</text>
<text x="300.9" y="179.5">D4</text>
<text x="300.9" y="175.9">D3</text>
<text x="329.9" y="175.9">A6</text>
<text x="329.9" y="179.5">A5</text>
<text x="337.3" y="174.5">25</text>
<text x="337.3" y="178">24</text>
<text x="41.7" y="185.1">9</text>
<text x="41.7" y="181.6">8</text>
<text x="46.9" y="183">D5</text>
<text x="75.9" y="183">A4</text>
<text x="83.3" y="181.6">23</text>
<text x="83.3" y="185.1">22</text>
<text x="123.3" y="180.4">SCL</text>
<text x="295.7" y="185.1">9</text>
<text x="295.7" y="181.6">8</text>
<text x="300.9" y="183">D5</text>
<text x="329.9" y="183">A4</text>
<text x="337.3" y="181.6">23</text>
<text x="337.3" y="185.1">22</text>
<text x="39.7" y="188.6">10</text>
<text x="46.9" y="190">D7</text>
<text x="46.9" y="186.5">D6</text>
<text x="75.9" y="186.5">A3</text>
<text x="75.9" y="190">A2</text>
<text x="83.3" y="188.6">21</text>
<text x="293.7" y="188.6">10</text>
<text x="300.9" y="190">D7</text>
<text x="300.9" y="186.5">D6</text>
<text x="329.9" y="186.5">A3</text>
<text x="329.9" y="190">A2</text>
<text x="337.3" y="188.6">21</text>
<text x="39.7" y="195.7">12</text>
<text x="39.7" y="192.2">11</text>
<text x="46.9" y="197.1">D9</text>
<text x="46.9" y="193.6">D8</text>
<text x="75.9" y="193.6">A1</text>
<text x="75.9" y="197.1">A0</text>
<text x="83.3" y="192.2">20</text>
<text x="83.3" y="195.7">19</text>
<text x="293.7" y="195.7">12</text>
<text x="293.7" y="192.2">11</text>
<text x="300.9" y="197.1">D9</text>
<text x="300.9" y="193.6">D8</text>
<text x="329.9" y="193.6">A1</text>
<text x="329.9" y="197.1">A0</text>
<text x="337.3" y="192.2">20</text>
<text x="337.3" y="195.7">19</text>
<text x="39.7" y="202.7">14</text>
<text x="39.7" y="199.2">13</text>
<text x="46.9" y="200.6">D10</text>
<text x="71.9" y="200.6">AREF</text>
<text x="83.3" y="199.2">18</text>
<text x="83.3" y="202.7">17</text>
<text x="293.7" y="202.7">14</text>
<text x="293.7" y="199.2">13</text>
<text x="300.9" y="200.6">D10</text>
<text x="325.9" y="200.6">AREF</text>
<text x="337.3" y="199.2">18</text>
<text x="337.3" y="202.7">17</text>
<text x="39.7" y="206.3">15</text>
<text x="46.9" y="204.2">D11/MOSI</text>
<text x="46.9" y="207.7">D12/MISO D13/SCK</text>
<text x="73.9" y="204.2">3V3</text>
<text x="83.3" y="206.3">16</text>
<text x="293.7" y="206.3">15</text>
<text x="300.9" y="204.2">D11/MOSI</text>
<text x="300.9" y="207.7">D12/MISO D13/SCK</text>
<text x="327.9" y="204.2">3V3</text>
<text x="337.3" y="206.3">16</text>
</g>
</svg>
